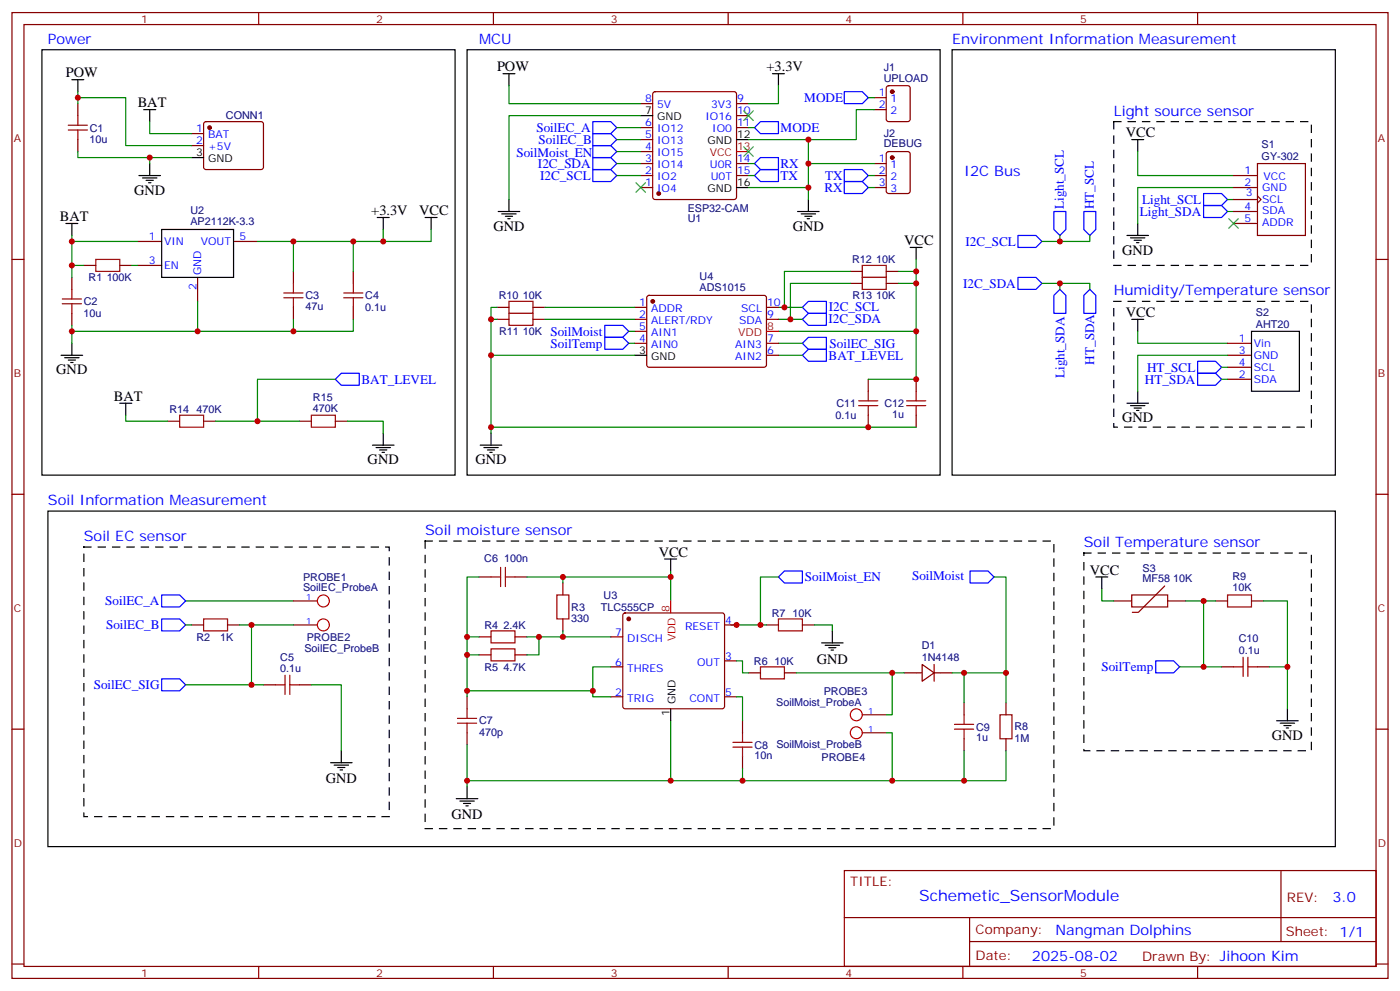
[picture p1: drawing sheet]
<svg xmlns="http://www.w3.org/2000/svg" width="412mm" height="292mm" viewBox="0 0 412 292" stroke-linecap="round" stroke-linejoin="round" font-family="sans-serif">
<g fill="none" stroke="#870000" stroke-width=".35">
<path d="M3.5 3.7h405.4v284.3h-405.4zM7.1 7.2h398.2v277.3h-398.2zM76.2 3.7v3.5M145.3 3.7v3.5M214.5 3.7v3.5M283.6 3.7v3.5M352.8 3.7v3.5M22.9 30.5v3.5M56.4 39.3h3.6M60.2 36l.5-.2h16.2l.5 .2 .2 .5v12.7l-.2 .5-.5 .2h-16.2l-.5-.2-.2-.5v-12.7zM188.7 37.6h3.6M188.7 30.5h3.6"/>
<path d="M192.5 27.2l.5-.2h23.3l.5 .2 .2 .5v30.3l-.3 .5-.4 .2h-23.3l-.5-.2-.2-.5v-30.3zM217 37.6h3.5M217 30.5h3.5M217 34h3.5M257.5 28.8h3.6M257.5 32.3h3.6M261.3 25.4l.5-.2h5.6l.7 .5v9.4l-.5 .7h-5.8l-.7-.5v-9.4zM22.9 41.1v3.5M56.4 42.9h3.6M188.7 55.2h3.6M188.7 51.7h3.6M188.7 48.2h3.6"/>
<path d="M188.7 44.6h3.6M188.7 41.1h3.6M217 51.7h3.5M217 48.2h3.5M257.5 55.2h3.6M257.5 51.7h3.6M257.5 48.2h3.6M261.3 44.8l.5-.2h5.6l.7 .5v11.2l-.5 .6-5.8 .1-.7-.5v-11.2zM363.4 55.2h7M363.4 51.7h7M363.4 58.7h7M370.4 48.2h14.1v21.1h-14.1z"/>
<path d="M370.4 57.7l1.1 1-1.1 1.1M3.5 76.4h3.6M24.7 78.1h3.5M35.3 78.1h3.5M40.6 78.1h7M40.6 71.1h7M68.8 71.1h7M86.4 79.9v3.5M104.1 79.9v3.5M250.5 79.9h3.5M261.1 79.9h3.5M363.4 62.3h7"/>
<path d="M363.4 65.8h7M405.3 76.4h3.6M21.2 81.7v3.5M21.2 92.3v3.5M58.2 81.7v7M86.4 90.5v3.5M104.1 90.5v3.5M146.4 90.5h3.5M146.4 94h3.5M157 90.5h3.5M157 94h3.5M187 90.5h3.5"/>
<path d="M187 94h3.5M187 97.5h3.5M190.7 87.2l.5-.2h34.1l.5 .7-.1 20-.6 .4h-34.2l-.4-.7v-19.7zM225.8 90.5h3.5M225.8 94h3.5M250.5 83.4h3.5M261.1 83.4h3.5M187 101.1h3.5M225.8 101.1h3.5M225.8 104.6h3.5M255.8 111.7v3.5M269.9 111.7v3.5"/>
<path d="M361.6 101.1h7.1M361.6 104.6h7.1M361.6 108.1h7.1M361.6 111.7h7.1M49.4 124h3.5M60 124h3.5M88.2 124h3.5M98.8 124h3.5M255.8 122.2v3.6M269.9 122.2v3.6M3.5 145.5h3.6M405.3 145.5h3.6"/>
<path d="M86.4 176.9h7.1M141.1 169.9h3.5M151.7 169.9h3.5M165.8 171.6v3.6M328.1 176.9h5.3M333.4 175.2h10.6v3.5h-10.6zM343.1 172.5l-7.8 7.8h-1.7M344 176.9h5.2M358.1 176.9h3.5M368.7 176.9h3.5M56.4 184h3.6M67 184h3.6"/>
<path d="M86.4 184h7.1M141.1 187.5h3.5M141.1 192.8h3.5M151.7 187.5h3.5M151.7 192.8h3.5M165.8 182.2v3.5M179.9 187.5h3.5M179.9 196.3h3.5M183.7 180.7l.4-.3h28.6l.5 .3 .2 .5v26.8l-.2 .5-.5 .2h-28.6l-.4-.3-.3-.4v-26.8zM213.4 184h3.6M213.4 194.6h3.6M220.5 198.1h3.5"/>
<path d="M225.8 184h3.5M231.1 198.1h3.5M236.4 184h3.5M266.3 198.1h5.3M271.6 195.6l3.6 2.5-3.6 2.5zM275.2 198.1h5.3M275.2 195.6v5M359.8 196.3h3.6M370.4 196.3h3.5M3.5 214.7h3.6M77.6 201.6h3.5M88.2 201.6h3.5"/>
<path d="M137.6 205.1v3.6M137.6 215.7v3.6M179.9 205.1h3.5M213.4 205.1h3.6M218.7 212.2v3.5M254 210.4h7.1M254 215.7h7.1M284 206.9v3.5M284 217.5v3.5M296.3 206.9v3.5M296.3 217.5v3.5M405.3 214.7h3.6"/>
<path d="M218.7 222.8v3.5M248.7 256.3h156.6v28.2h-156.6zM377.3 256.3v20.9M248.7 270.1h156.5M285.6 277.2h119.6M285.6 270.1v14.2M3.5 283.8h3.6M76.2 284.5v3.5M145.3 284.5v3.5M214.5 284.5v3.5M283.6 284.5v3.5M352.8 284.5v3.5"/>
<path d="M405.3 283.8h3.6"/>
</g>
<g fill="#870000" stroke="#870000" stroke-width=".35">
<circle cx="194" cy="57" r=".53"/>
<circle cx="61.7" cy="37.6" r=".53"/>
<circle cx="185.2" cy="182.2" r=".53"/>
<circle cx="192.3" cy="88.7" r=".53"/>
<circle cx="262.8" cy="46.4" r=".53"/>
<circle cx="262.8" cy="27" r=".53"/>
</g>
<g fill="none" stroke="#000" stroke-width=".35">
<path d="M12.3 14.6h121.8v125.3h-121.8zM137.6 14.6h139.3v125.3h-139.3zM280.5 14.6h112.8v125.3h-112.8zM21.2 23.5h3.5M22.9 23.5v3.5M42.3 32.3h3.6M44.1 32.3v3.5M148.2 21.7h3.5M149.9 21.7v3.5M188.7 34h3.6M227.5 21.7h3.6M229.3 21.7v3.5"/>
<path d="M40.9 51.7h6.4M42 52.4h4.2M43 53.1h2.2M43.7 53.8h.7M44.1 48.2v3.5M56.4 46.4h3.6M149.9 58.7v3.6M217 41.1h3.5M217 55.2h3.5M238.1 58.7v3.6M333.4 41.1h3.5M335.1 41.1v3.5"/>
<path d="M19.4 65.8h3.5M21.2 65.8v3.5M47.6 67.6h21.2v14.1h-21.2zM111.1 64h3.6M112.9 64v3.6M125.2 64h3.6M127 64v3.6M146.8 62.3h6.3M147.8 63h4.2M148.9 63.7h2.1M149.6 64.4h.7M234.9 62.3h6.4"/>
<path d="M236 63h4.2M237.1 63.7h2.1M237.8 64.4h.7M268.1 72.8h3.5M269.9 72.8v3.6M332 69.3h6.3M333 70h4.3M334.1 70.7h2.1M334.8 71.4h.7M335.1 65.8v3.5M333.4 94h3.5M335.1 94v3.5"/>
<path d="M368.7 97.5h14.1v17.7h-14.1zM18 104.6h6.3M19 105.3h4.3M20.1 106h2.1M20.8 106.7h.7M21.2 101.1v3.5M35.3 118.7h3.5M37 118.7v3.5M187 104.6h3.5M332 118.7h6.3M333 119.4h4.3M335.1 115.2v3.5"/>
<path d="M109.7 131.1h6.4M110.8 131.8h4.2M111.8 132.5h2.1M112.5 133.2h.7M112.9 127.5v3.6M141.5 131.1h6.3M142.5 131.8h4.3M143.6 132.5h2.1M144.3 133.2h.7M144.6 127.5v3.6M334.1 120.1h2.1M334.8 120.8h.7"/>
<path d="M14.1 150.5h379.2v98.7h-379.2zM195.8 164.6h3.5M197.6 164.6v3.5M322.8 169.9h3.5M324.6 169.9v3.5M242 189.3h6.4M243.1 190h4.2M244.1 190.7h2.1M244.8 191.4h.7M245.2 185.7v3.6M197.6 208.7v3.5M376.1 212.2h6.3"/>
<path d="M377.1 212.9h4.3M378.2 213.6h2.1M378.9 214.3h.7M379.2 208.7v3.5M97.4 224.5h6.3M98.4 225.2h4.3M99.5 226h2.1M100.2 226.7h.7M100.5 221v3.5M134.4 235.1h6.4M135.5 235.8h4.2M136.5 236.5h2.1"/>
<path d="M137.2 237.2h.7M137.6 231.6v3.5"/>
</g>
<g fill="none" stroke="#f00" stroke-width=".35">
<path d="M217 44.6h3.5M225.8 97.5h3.5M197.6 176.9v3.5"/>
<circle cx="95.2" cy="176.9" r="1.76"/>
<circle cx="95.2" cy="184" r="1.76"/>
<circle cx="252.2" cy="210.4" r="1.76"/>
<circle cx="252.2" cy="215.7" r="1.76"/>
</g>
<g fill="none" stroke="#008700" stroke-width=".35">
<path d="M22.9 28.8h14.1v14.1h19.4M22.9 27v3.5M44.1 35.8v3.5h12.3M149.9 25.2v5.3h38.8M181.7 37.6h7M188.7 34h-38.8v24.7M220.5 37.6h1.7M229.3 25.2v5.3h-8.8M255.8 28.8h1.7M257.5 32.3h-5.3v8.8h-14.1M22.9 44.6v1.8h21.2M56.4 46.4h-12.3v1.8"/>
<path d="M181.7 41.1h7M181.7 48.2h7M181.7 51.7h7M181.7 44.6h7M220.5 55.2h17.6v3.5M220.5 41.1h17.6v14.1M220.5 48.2h1.7M220.5 51.7h1.7M238.1 48.2h19.4M255.8 51.7h1.7M255.8 55.2h1.7M335.1 44.6v7.1h28.3"/>
<path d="M361.6 58.7h1.8M363.4 55.2h-28.3v10.6M21.2 69.3v1.8h19.4M21.2 71.1v7h3.5M21.2 78.1v3.6M38.8 78.1h1.8M86.4 71.1v8.8M104.1 71.1v8.8M112.9 67.6v3.5h-37.1M127 67.6v3.5h-14.1M250.5 79.9h-19.4v10.6M264.6 79.9h5.3"/>
<path d="M269.9 76.4v21.1h-40.6M312.2 69.3v1.8M321 69.3v1.8h-14.1M361.6 62.3h1.8M21.2 95.8v5.3M58.2 88.7v8.8h-37M86.4 94v3.5h-28.2M104.1 94v3.5h-17.7M144.6 94h1.8M146.4 90.5h-1.8v35.3M160.5 90.5h26.5M160.5 94h26.5"/>
<path d="M185.2 97.5h1.8M229.3 90.5h7.1M229.3 94h7.1M250.5 83.4h-17.7v10.6M264.6 83.4h5.3M269.9 97.5v14.2h-14.1M306.9 83.4h14.1v1.8M312.2 83.4v1.8M335.1 97.5v3.6h26.5M98.8 111.7h-23v12.3M144.6 104.6h42.4M185.2 101.1h1.8"/>
<path d="M229.3 101.1h7.1M229.3 104.6h7.1M359.8 108.1h1.8M359.8 111.7h1.8M361.6 104.6h-26.5v10.6M37 122.2v1.8h12.4M63.5 124h24.7M102.3 124h10.6v3.5M269.9 125.8h-125.3v1.7M54.7 176.9h31.7M141.1 169.9h-3.5v17.6M155.2 169.9h10.6v1.7"/>
<path d="M165.8 169.9h31.8v7M197.6 168.1v1.8M229.3 169.9h-5.3v14.1h-8.8M292.8 169.9h3.5v37M324.6 173.4v3.5h3.5M349.2 176.9h8.9M354.5 176.9v19.4h-7M372.2 176.9h7v31.8M54.7 184h1.7M70.6 184h15.8M74.1 184v17.6h-19.4M137.6 192.8v12.3"/>
<path d="M141.1 187.5h-3.5v5.3h3.5M155.2 187.5h24.7M158.7 187.5v5.3h-3.5M165.8 185.7v1.8M179.9 196.3h-5.3v8.8h5.3M217 194.6h1.7v3.5h1.8M224 184h1.8M234.6 198.1h28.2v12.3h-1.7M239.9 184h5.3v1.7M262.8 198.1h3.5M280.5 198.1h3.5v8.8M284 198.1h12.3"/>
<path d="M354.5 196.3h5.3M373.9 196.3h5.3M74.1 201.6h3.5M91.7 201.6h8.8v19.4M137.6 219.3v12.3M137.6 203.4h37M197.6 212.2v17.6h-60M217 205.1h1.7v7.1M261.1 215.7h1.7v14.1h-44.1M218.7 226.3v3.5h-21.1M284 221v8.8h-21.2M296.3 221v8.8h-12.3"/>
</g>
<g fill="none" stroke="#00f" stroke-width=".35">
<path d="M174.6 35.8h5.3l1.8 1.8-1.8 1.7h-5.3zM174.6 39.3h5.3l1.8 1.8-1.8 1.8h-5.3zM222.2 37.6l1.8-1.8h5.3v3.5h-5.3zM248.7 27h5.3l1.8 1.8-1.8 1.7h-5.3zM174.6 42.9h5.3l1.8 1.7-1.8 1.8h-5.3zM174.6 49.9h5.3l1.8 1.8-1.8 1.7h-5.3zM174.6 46.4h5.3l1.8 1.8-1.8 1.7h-5.3zM222.2 48.2l1.8-1.8h5.3v3.5h-5.3zM222.2 51.7l1.8-1.8h5.3v3.5h-5.3zM248.7 53.4h5.3l1.8 1.8-1.8 1.8h-5.3zM248.7 49.9h5.3l1.8 1.8-1.8 1.7h-5.3zM354.5 57h5.3l1.8 1.7-1.8 1.8h-5.3z"/>
<path d="M299.9 69.3h5.3l1.7 1.8-1.7 1.7h-5.3zM310.4 62.3h3.6v5.3l-1.8 1.7-1.8-1.7zM319.3 62.3h3.5v5.3l-1.8 1.7-1.7-1.7zM354.5 60.5h5.3l1.8 1.8-1.8 1.7h-5.3zM178.2 99.3h5.2l1.8 1.8-1.8 1.7h-5.2zM178.2 95.8h5.2l1.8 1.7-1.8 1.8h-5.2zM236.4 94l1.7-1.7h5.3v3.5h-5.3zM236.4 90.5l1.7-1.8h5.3v3.6h-5.3zM299.9 81.7h5.3l1.7 1.7-1.7 1.8h-5.3zM310.4 87l1.8-1.8 1.8 1.8v5.3h-3.6zM319.3 87l1.7-1.8 1.8 1.8v5.3h-3.5zM98.8 111.7l1.7-1.8h5.3v3.5h-5.3z"/>
<path d="M236.4 101.1l1.7-1.8h5.3v3.5h-5.3zM238.1 102.8h5.3v3.6h-5.3l-1.7-1.8zM352.8 106.4h5.3l1.7 1.7-1.7 1.8h-5.3zM352.8 109.9h5.3l1.7 1.8-1.7 1.7h-5.3zM47.6 175.2h5.3l1.8 1.7-1.8 1.8h-5.3zM231.1 168.1h5.3v3.5h-5.3l-1.8-1.7zM285.8 168.1h5.2l1.8 1.8-1.8 1.7h-5.2zM47.6 182.2h5.3l1.8 1.8-1.8 1.7h-5.3zM47.6 199.8h5.3l1.8 1.8-1.8 1.8h-5.3zM340.4 194.6h5.3l1.8 1.7-1.8 1.8h-5.3z"/>
</g>
<g fill="none" stroke="#a10000" stroke-width=".35">
<path d="M20.1 38.3h5.7M20.1 36.9h5.7M22.9 34v2.9M22.9 38.3v2.8M28.2 76.4h7.1v3.5h-7.1zM254 78.1h7.1v3.6h-7.1zM18.3 89.4h5.7M18.3 88h5.7M21.2 85.2v2.8M21.2 89.4v2.9M83.6 86.3h5.7M83.6 87.7h5.7"/>
<path d="M86.4 83.4v2.9M86.4 87.7v2.8M101.2 86.3h5.7M101.2 87.7h5.7M104.1 83.4v2.9M104.1 87.7v2.8M149.9 88.7h7.1v3.6h-7.1zM149.9 92.3h7.1v3.5h-7.1zM254 81.7h7.1v3.5h-7.1zM252.9 119.4h5.7M252.9 118h5.7M255.8 115.2v2.8"/>
<path d="M255.8 119.4v2.8M267.1 119.4h5.6M267.1 118h5.6M269.9 115.2v2.8M269.9 119.4v2.8M52.9 122.2h7.1v3.6h-7.1zM91.7 122.2h7.1v3.6h-7.1zM144.6 169.9h2.9M147.5 167v5.7M148.9 167v5.7M148.9 169.9h2.8M164 175.2h3.6v7h-3.6z"/>
<path d="M361.6 175.2h7.1v3.5h-7.1zM60 182.2h7v3.5h-7zM84 198.8v5.6M85.4 198.8v5.6M144.6 185.7h7.1v3.6h-7.1zM144.6 191h7.1v3.6h-7.1zM224 196.3h7.1v3.5h-7.1zM229.3 182.2h7.1v3.5h-7.1zM363.4 196.3h2.8M366.2 193.5v5.6M367.6 193.5v5.6M367.6 196.3h2.8"/>
<path d="M81.1 201.6h2.9M85.4 201.6h2.8M134.8 211.5h5.6M134.8 212.9h5.6M137.6 208.7v2.8M137.6 212.9v2.8M215.9 220h5.6M215.9 218.5h5.6M218.7 215.7v2.8M218.7 220v2.8M281.2 214.7h5.6M281.2 213.3h5.6"/>
<path d="M284 210.4v2.9M284 214.7v2.8M294.6 210.4h3.5v7.1h-3.5z"/>
</g>
<path d="M219.1 32.6l2.8 2.9M221.9 32.6l-2.8 2.9M187.3 53.8l2.8 2.8M190.1 53.8l-2.8 2.8M219.1 43.2l2.8 2.8M221.9 43.2l-2.8 2.8M361.9 64.4l2.9 2.8M364.8 64.4l-2.9 2.8" fill="none" stroke="#3c3" stroke-width=".35"/>
<path d="M328.1 35.8h58.2v42.3h-58.2zM328.1 88.7h58.2v37.1h-58.2zM125.2 159.3h185.2v84.6h-185.2zM24.7 161h90v79.4h-90zM319.3 162.8h67v58.2h-67z" fill="none" stroke="#000" stroke-width=".35" stroke-dasharray="2.1 2.1"/>
<g fill="#c00">
<circle cx="165.8" cy="187.5" r=".88"/>
<circle cx="158.8" cy="187.5" r=".88"/>
<circle cx="137.6" cy="187.5" r=".88"/>
<circle cx="137.6" cy="192.8" r=".88"/>
<circle cx="137.6" cy="229.8" r=".88"/>
<circle cx="197.6" cy="229.8" r=".88"/>
<circle cx="262.8" cy="229.8" r=".88"/>
<circle cx="284" cy="229.8" r=".88"/>
<circle cx="165.8" cy="169.9" r=".88"/>
<circle cx="197.6" cy="169.9" r=".88"/>
<circle cx="224" cy="184" r=".88"/>
<circle cx="312.2" cy="83.4" r=".88"/>
<circle cx="312.2" cy="71.1" r=".88"/>
<circle cx="354.5" cy="196.3" r=".88"/>
<circle cx="379.2" cy="196.3" r=".88"/>
<circle cx="218.7" cy="229.8" r=".88"/>
<circle cx="21.2" cy="71.1" r=".88"/>
<circle cx="21.2" cy="78.1" r=".88"/>
<circle cx="21.2" cy="97.5" r=".88"/>
<circle cx="58.2" cy="97.5" r=".88"/>
<circle cx="86.4" cy="97.5" r=".88"/>
<circle cx="44.1" cy="46.4" r=".88"/>
<circle cx="22.9" cy="28.8" r=".88"/>
<circle cx="86.4" cy="71.1" r=".88"/>
<circle cx="104.1" cy="71.1" r=".88"/>
<circle cx="112.9" cy="71.1" r=".88"/>
<circle cx="217" cy="184" r=".88"/>
<circle cx="354.5" cy="176.9" r=".88"/>
<circle cx="174.6" cy="203.4" r=".88"/>
<circle cx="137.6" cy="203.4" r=".88"/>
<circle cx="296.3" cy="198.1" r=".88"/>
<circle cx="284" cy="198.1" r=".88"/>
<circle cx="262.8" cy="198.1" r=".88"/>
<circle cx="269.9" cy="97.5" r=".88"/>
<circle cx="269.9" cy="111.7" r=".88"/>
<circle cx="255.8" cy="125.8" r=".88"/>
<circle cx="144.6" cy="125.8" r=".88"/>
<circle cx="144.6" cy="94" r=".88"/>
<circle cx="269.9" cy="79.9" r=".88"/>
<circle cx="231.1" cy="90.5" r=".88"/>
<circle cx="232.8" cy="94" r=".88"/>
<circle cx="269.9" cy="83.4" r=".88"/>
<circle cx="144.6" cy="104.6" r=".88"/>
<circle cx="75.8" cy="124" r=".88"/>
<circle cx="74.1" cy="184" r=".88"/>
<circle cx="74.1" cy="201.6" r=".88"/>
<circle cx="238.1" cy="41.1" r=".88"/>
<circle cx="238.1" cy="55.2" r=".88"/>
<circle cx="238.1" cy="48.2" r=".88"/>
</g>
<text font-size="4.6" fill="#00f" x="270.8" y="265.3">Schemetic_SensorModule</text>
<g font-size="4.2" fill="#00f">
<text x="14.1" y="12.9">Power</text>
<text x="141.1" y="12.9">MCU</text>
<text x="280.5" y="12.9">Environment Information Measurement</text>
<text x="328.1" y="34">Light source sensor</text>
<text x="284" y="51.7">I2C Bus</text>
<text x="328.1" y="87">Humidity/Temperature sensor</text>
<text x="14.1" y="148.7">Soil Information Measurement</text>
<text x="24.7" y="159.3">Soil EC sensor</text>
<text x="125.2" y="157.5">Soil moisture sensor</text>
<text x="319.3" y="161">Soil Temperature sensor</text>
<text x="392.5" y="265.6">3.0</text>
<text x="310.9" y="275.1">Nangman Dolphins</text>
<text x="304" y="282.9">2025-08-02</text>
</g>
<g font-size="4.2">
<text x="19.4" y="22.8">POW</text>
<text x="146.4" y="21">POW</text>
<text x="225.8" y="21">+3.3V</text>
<text x="40.6" y="31.6">BAT</text>
<text x="331.6" y="40.4">VCC</text>
<text x="39.5" y="57.3">GND</text>
<text x="17.6" y="65.1">BAT</text>
<text x="109.4" y="63.3">+3.3V</text>
<text x="123.5" y="63.3">VCC</text>
<text x="145.3" y="67.9">GND</text>
<text x="233.5" y="67.9">GND</text>
<text x="266.3" y="72.1">VCC</text>
<text x="330.6" y="75">GND</text>
<text x="331.6" y="93.3">VCC</text>
<text x="16.6" y="110.2">GND</text>
<text x="33.5" y="118">BAT</text>
<text x="330.6" y="124.4">GND</text>
<text x="108.3" y="136.7">GND</text>
<text x="140.1" y="136.7">GND</text>
<text x="194" y="163.9">VCC</text>
<text x="321" y="169.2">VCC</text>
<text x="240.6" y="195.3">GND</text>
<text x="374.6" y="217.8">GND</text>
<text x="96" y="230.6">GND</text>
<text x="133" y="241.2">GND</text>
</g>
<g font-size="3.9" fill="#00f">
<text x="236.9" y="30">MODE</text>
<text x="158" y="38.9">SoilEC_A</text>
<text x="230" y="38.9">MODE</text>
<text x="152.1" y="46.2">SoilMoist_EN</text>
<text x="158.7" y="42.5">SoilEC_B</text>
<text x="158.5" y="49.5">I2C_SDA</text>
<text x="159.1" y="53">I2C_SCL</text>
<text x="229.9" y="49.4">RX</text>
<text x="229.9" y="52.9">TX</text>
<text x="243.1" y="53.1">TX</text>
<text x="242.9" y="56.6">RX</text>
<text x="313.4" y="61.6" transform="rotate(-90 313.4 61.6)">Light_SCL</text>
<text x="322.2" y="61.6" transform="rotate(-90 322.2 61.6)">HT_SCL</text>
<text x="335.8" y="63.6">Light_SDA</text>
<text x="336.4" y="60.1">Light_SCL</text>
<text x="284.4" y="72.4">I2C_SCL</text>
<text x="283.7" y="84.8">I2C_SDA</text>
<text x="244" y="95.2">I2C_SDA</text>
<text x="244.1" y="91.6">I2C_SCL</text>
<text x="162.1" y="98.8">SoilMoist</text>
<text x="162.2" y="102.3">SoilTemp</text>
<text x="244.1" y="106">BAT_LEVEL</text>
<text x="244.4" y="102.5">SoilEC_SIG</text>
<text x="322.4" y="107.3" transform="rotate(-90 322.4 107.3)">HT_SDA</text>
<text x="106.5" y="113">BAT_LEVEL</text>
<text x="313.5" y="111.3" transform="rotate(-90 313.5 111.3)">Light_SDA</text>
<text x="337.2" y="113">HT_SDA</text>
<text x="337.9" y="109.4">HT_SCL</text>
<text x="237.1" y="171.1">SoilMoist_EN</text>
<text x="268.7" y="170.9">SoilMoist</text>
<text x="31" y="178.2">SoilEC_A</text>
<text x="31.2" y="185.3">SoilEC_B</text>
<text x="324.4" y="197.6">SoilTemp</text>
<text x="27.6" y="202.9">SoilEC_SIG</text>
</g>
<g font-size="3.9" fill="#800">
<text x="250.5" y="260.9">TITLE:</text>
<text x="379.1" y="265.6">REV:</text>
<text x="287.4" y="275.1">Company:</text>
<text x="378.7" y="275.7">Sheet: 1/1</text>
<text x="287.4" y="282.8">Date:</text>
<text x="336.4" y="282.8">Drawn By: Jihoon Kim</text>
</g>
<g font-size="3.2" fill="#800">
<text x="41.6" y="6.7">1</text>
<text x="110.8" y="6.7">2</text>
<text x="179.9" y="6.7">3</text>
<text x="249.1" y="6.7">4</text>
<text x="318.2" y="6.7">5</text>
<text x="4.1" y="41.8">A</text>
<text x="405.9" y="41.8">A</text>
<text x="4.1" y="110.9">B</text>
<text x="405.9" y="110.9">B</text>
<text x="4.1" y="180.1">C</text>
<text x="405.9" y="180.1">C</text>
<text x="4.1" y="249.2">D</text>
<text x="405.9" y="249.2">D</text>
<text x="41.6" y="287.5">1</text>
<text x="110.8" y="287.5">2</text>
<text x="179.9" y="287.5">3</text>
<text x="249.1" y="287.5">4</text>
<text x="318.2" y="287.5">5</text>
</g>
<g font-size="3.2" fill="#000080">
<text x="260.4" y="21">J1</text>
<text x="260.4" y="24.1">UPLOAD</text>
<text x="66.6" y="35.2">CONN1</text>
<text x="26.5" y="38.7">C1</text>
<text x="260.4" y="40.2">J2</text>
<text x="26.4" y="42.2">10u</text>
<text x="260.4" y="43.4">DEBUG</text>
<text x="371.6" y="47.1">GY-302</text>
<text x="371.6" y="43.6">S1</text>
<text x="56.1" y="63.1">U2</text>
<text x="202.6" y="62.3">ESP32-CAM</text>
<text x="202.6" y="65.4">U1</text>
<text x="56.1" y="66.3">AP2112K-3.3</text>
<text x="251" y="77.5">R12</text>
<text x="258.1" y="77.5">10K</text>
<text x="26.1" y="82.8">R1</text>
<text x="31.4" y="82.8">100K</text>
<text x="206.1" y="82.6">U4</text>
<text x="24.7" y="89.9">C2</text>
<text x="90" y="88.1">C3</text>
<text x="107.6" y="88.1">C4</text>
<text x="146.9" y="88.1">R10</text>
<text x="154" y="88.1">10K</text>
<text x="206.1" y="85.8">ADS1015</text>
<text x="251.1" y="88.1">R13</text>
<text x="258.1" y="88.1">10K</text>
<text x="24.6" y="93.3">10u</text>
<text x="90" y="91.4">47u</text>
<text x="107.5" y="91.5">0.1u</text>
<text x="370" y="93.1">S2</text>
<text x="147" y="98.7">R11</text>
<text x="154" y="98.7">10K</text>
<text x="370" y="96.5">AHT20</text>
<text x="92.2" y="118">R15</text>
<text x="246.4" y="119.9">C11</text>
<text x="260.5" y="119.8">C12</text>
<text x="49.9" y="121.6">R14</text>
<text x="57.9" y="121.6">470K</text>
<text x="92.2" y="121.2">470K</text>
<text x="246.1" y="123.3">0.1u</text>
<text x="262.8" y="123.1">1u</text>
<text x="142.6" y="165.6">C6</text>
<text x="148.5" y="165.6">100n</text>
<text x="89.3" y="170.9">PROBE1</text>
<text x="336.6" y="171.4">MF58 10K</text>
<text x="336.6" y="168.3">S3</text>
<text x="363" y="170.9">R9</text>
<text x="89.3" y="174.1">SoilEC_ProbeA</text>
<text x="168.3" y="179.9">R3</text>
<text x="177" y="179.8">TLC555CP</text>
<text x="177.8" y="176.3">U3</text>
<text x="363" y="174.1">10K</text>
<text x="142.7" y="185.1">R4</text>
<text x="148.3" y="185.1">2.4K</text>
<text x="168.3" y="183">330</text>
<text x="227.4" y="181.6">R7</text>
<text x="233.4" y="181.6">10K</text>
<text x="57.9" y="188.6">R2</text>
<text x="64.9" y="188.6">1K</text>
<text x="90.3" y="188.6">PROBE2</text>
<text x="271.5" y="191.2">D1</text>
<text x="364.9" y="189.1">C10</text>
<text x="82.6" y="197.7">0.1u</text>
<text x="82.6" y="194.6">C5</text>
<text x="89.7" y="192.1">SoilEC_ProbeB</text>
<text x="142.7" y="197.4">R5</text>
<text x="148.3" y="197.4">4.7K</text>
<text x="222.1" y="195.7">R6</text>
<text x="228.2" y="195.7">10K</text>
<text x="271.5" y="194.6">1N4148</text>
<text x="364.9" y="192.4">0.1u</text>
<text x="228.6" y="208">SoilMoist_ProbeA</text>
<text x="242.6" y="204.5">PROBE3</text>
<text x="141.1" y="213.2">C7</text>
<text x="287.5" y="215.1">C9</text>
<text x="298.8" y="214.9">R8</text>
<text x="141.1" y="216.6">470p</text>
<text x="222.2" y="220.4">C8</text>
<text x="228.7" y="220.3">SoilMoist_ProbeB</text>
<text x="287.5" y="218.3">1u</text>
<text x="298.8" y="218.3">1M</text>
<text x="222.2" y="223.6">10n</text>
<text x="242" y="223.9">PROBE4</text>
</g>
<g font-size="3.2" fill="#00f">
<text x="258.9" y="28.4">1</text>
<text x="190.1" y="30.2">8</text>
<text x="193.6" y="31.9">5V</text>
<text x="207.8" y="35.5">IO16</text>
<text x="209.5" y="31.9">3V3</text>
<text x="217.1" y="30.2">9</text>
<text x="217.1" y="33.7">10</text>
<text x="258.9" y="31.9">2</text>
<text x="262.4" y="30.2">1</text>
<text x="262.4" y="33.7">2</text>
<text x="57.8" y="39">1</text>
<text x="61.3" y="40.7">BAT</text>
<text x="190.1" y="40.7">5</text>
<text x="190.1" y="37.2">6</text>
<text x="193.6" y="39">IO12</text>
<text x="209.8" y="39">IO0</text>
<text x="217.1" y="37.2">11</text>
<text x="57.8" y="42.5">2</text>
<text x="61.3" y="44.3">+5V</text>
<text x="190.1" y="47.8">3</text>
<text x="190.1" y="44.3">4</text>
<text x="193.6" y="46">IO15</text>
<text x="193.6" y="42.5">IO13</text>
<text x="217.1" y="47.8">14</text>
<text x="258.9" y="47.8">1</text>
<text x="190.1" y="51.3">2</text>
<text x="193.6" y="53.1">IO2</text>
<text x="193.6" y="49.6">IO14</text>
<text x="209.1" y="49.6">U0R</text>
<text x="209.4" y="53.1">U0T</text>
<text x="217.1" y="51.3">15</text>
<text x="258.9" y="51.3">2</text>
<text x="262.4" y="49.6">1</text>
<text x="262.4" y="53.1">2</text>
<text x="366.6" y="51.3">1</text>
<text x="372.2" y="53.1">VCC</text>
<text x="190.1" y="54.9">1</text>
<text x="193.6" y="56.6">IO4</text>
<text x="258.9" y="54.9">3</text>
<text x="262.4" y="56.6">3</text>
<text x="366.6" y="54.9">2</text>
<text x="367" y="57.7">3</text>
<text x="371.8" y="56.3">GND</text>
<text x="371.8" y="59.8">SCL</text>
<text x="366.6" y="61.9">4</text>
<text x="366.6" y="65.4">5</text>
<text x="371.8" y="63">SDA</text>
<text x="43.8" y="70.7">1</text>
<text x="70.6" y="70.7">5</text>
<text x="371.8" y="66.5">ADDR</text>
<text x="43.8" y="77.8">3</text>
<text x="48.3" y="72.1">VIN</text>
<text x="59.1" y="72.1">VOUT</text>
<text x="48.3" y="79.2">EN</text>
<text x="59.3" y="81" transform="rotate(-90 59.3 81)">GND</text>
<text x="57.9" y="85.4" transform="rotate(-90 57.9 85.4)">2</text>
<text x="188.3" y="90.1">1</text>
<text x="188.3" y="93.7">2</text>
<text x="191.8" y="91.9">ADDR</text>
<text x="191.8" y="95.4">ALERT/RDY</text>
<text x="217.7" y="95.4">SDA</text>
<text x="218.3" y="91.9">SCL</text>
<text x="226" y="93.7">9</text>
<text x="226" y="90.1">10</text>
<text x="188.3" y="100.7">4</text>
<text x="188.3" y="97.2">5</text>
<text x="191.8" y="99">AIN1</text>
<text x="226" y="100.7">7</text>
<text x="364.9" y="100.7">1</text>
<text x="191.8" y="102.5">AIN0</text>
<text x="216.6" y="106">AIN2</text>
<text x="216.6" y="102.5">AIN3</text>
<text x="226" y="104.2">6</text>
<text x="364.9" y="104.2">3</text>
<text x="364.9" y="107.8">4</text>
<text x="369.4" y="102.1">Vin</text>
<text x="369.4" y="105.7">GND</text>
<text x="364.9" y="111.3">2</text>
<text x="369.4" y="109.2">SCL</text>
<text x="369.4" y="112.7">SDA</text>
<text x="201.8" y="185.4">RESET</text>
<text x="213.6" y="183.6">4</text>
<text x="181.3" y="187.1">7</text>
<text x="184.7" y="188.9">DISCH</text>
<text x="181.3" y="196">6</text>
<text x="184.7" y="197.7">THRES</text>
<text x="205.3" y="196">OUT</text>
<text x="213.6" y="194.2">3</text>
<text x="181.3" y="204.8">2</text>
<text x="184.7" y="206.6">TRIG</text>
<text x="203.1" y="206.6">CONT</text>
<text x="213.6" y="204.8">5</text>
</g>
<g font-size="3.2">
<text x="190.1" y="33.7">7</text>
<text x="193.6" y="35.5">GND</text>
<text x="217.1" y="40.7">12</text>
<text x="57.8" y="46">3</text>
<text x="61.3" y="47.8">GND</text>
<text x="208.4" y="42.5">GND</text>
<text x="208.4" y="56.6">GND</text>
<text x="217.1" y="54.9">16</text>
<text x="188.3" y="104.2">3</text>
<text x="191.8" y="106">GND</text>
<text x="199" y="207.4" transform="rotate(-90 199 207.4)">GND</text>
<text x="197.2" y="210.9" transform="rotate(-90 197.2 210.9)">1</text>
</g>
<g font-size="3.2" fill="#f00">
<text x="209.1" y="46">VCC</text>
<text x="217.1" y="44.3">13</text>
<text x="217.4" y="99">VDD</text>
<text x="226" y="97.2">8</text>
<text x="197.2" y="180.3" transform="rotate(-90 197.2 180.3)">8</text>
<text x="199" y="188.8" transform="rotate(-90 199 188.8)">VDD</text>
</g>
<g font-size="2.5" fill="#00f">
<text x="90.2" y="176.6">1</text>
<text x="90.2" y="183.6">1</text>
<text x="255.8" y="210.1">1</text>
<text x="255.8" y="215.4">1</text>
</g>
</svg>
